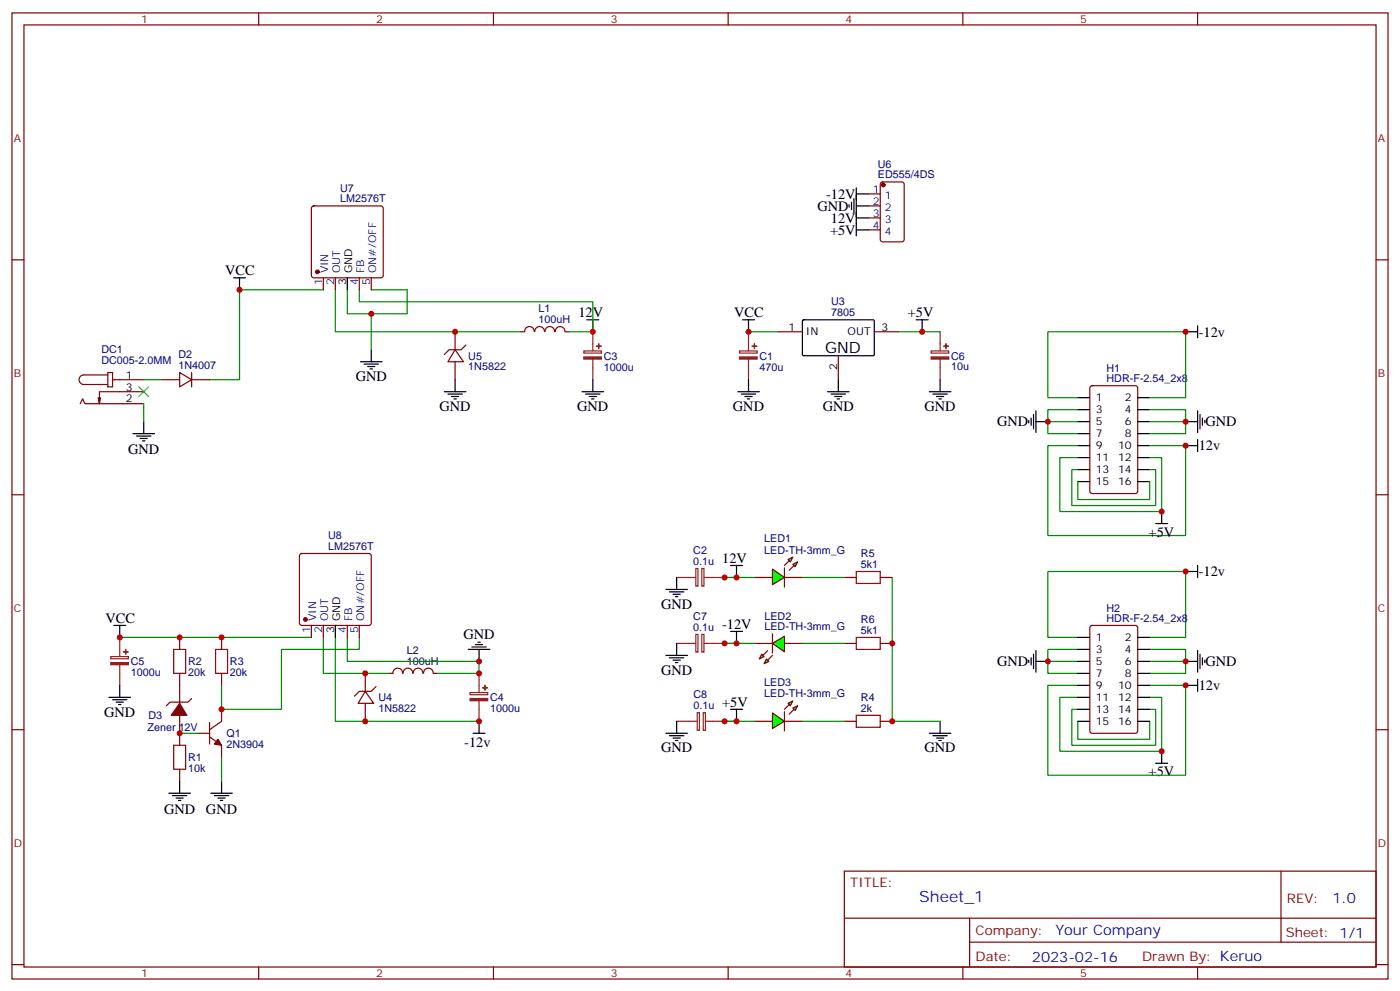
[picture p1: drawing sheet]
<svg xmlns="http://www.w3.org/2000/svg" width="412mm" height="292mm" viewBox="0 0 412 292" stroke-linecap="round" stroke-linejoin="round" font-family="sans-serif">
<g fill="none" stroke="#870000" stroke-width=".35">
<path d="M3.5 3.8h405.4v284.3h-405.4zM7.1 7.3h398.2v277.3h-398.2zM76.2 3.8v3.5M145.3 3.8v3.5M214.5 3.8v3.5M283.6 3.8v3.5M352.8 3.8v3.5M3.5 76.5h3.6M405.3 76.5h3.6M153.5 97.6h1M154.6 97.6a1.41 1.41 0 0 1 1.4-1.5 1.41 1.41 0 0 1 1.4 1.5M157.6 97.6a1.41 1.41 0 0 1 1.4-1.5 1.41 1.41 0 0 1 1.4 1.5"/>
<path d="M160.5 97.6a1.41 1.41 0 0 1 1.4-1.5 1.41 1.41 0 0 1 1.4 1.5M163.6 97.6a1.41 1.41 0 0 1 1.4-1.5 1.41 1.41 0 0 1 1.4 1.5M166.5 97.6h1.1M3.5 145.6h3.6M405.3 145.6h3.6M52.9 187.6v3.5M52.9 198.2v3.5M65.3 187.6v3.5M65.3 198.2v3.5M114.7 198.2h1M115.8 198.2a1.41 1.41 0 0 1 1.4-1.5 1.41 1.41 0 0 1 1.4 1.5M118.7 198.2a1.41 1.41 0 0 1 1.4-1.5 1.41 1.41 0 0 1 1.5 1.5"/>
<path d="M121.7 198.2a1.41 1.41 0 0 1 1.4-1.5 1.41 1.41 0 0 1 1.4 1.5M124.8 198.2a1.41 1.41 0 0 1 1.4-1.5 1.41 1.41 0 0 1 1.4 1.5M127.7 198.2h1.1M3.5 214.8h3.6M52.9 215.8v3.6M58.2 215.8h3.5M61.7 216.9l3.6 2.5v3.5M61.7 212.7v6.3M65.3 208.8v3.5l-3.6 2.5M248.7 212.3h3.5M259.3 212.3h3.5M405.3 214.8h3.6"/>
<path d="M52.9 226.4v3.5M248.7 256.4h156.6v28.2h-156.6zM377.3 256.4v20.9M248.7 270.2h156.5M285.6 277.3h119.6M285.6 270.2v14.2M3.5 283.9h3.6M76.2 284.6v3.5M145.3 284.6v3.5M214.5 284.6v3.5M283.6 284.6v3.5M352.8 284.6v3.5"/>
<path d="M405.3 283.9h3.6"/>
</g>
<g fill="none" stroke="#8c2424" stroke-width=".35">
<path d="M174.6 97.6v5.7M276.9 97.6v5.7M172 103.3h5.2v.6h-5.2zM174.6 105.8v6M274.3 103.3h5.2v.6h-5.2zM276.9 105.8v6M199.3 170h5.7M205 167.3h.6v5.2h-.6zM206.7 167.3h.7v5.2h-.7zM207.4 170h6M32.6 193.3h5.2v.6h-5.2zM35.3 187.6v5.7"/>
<path d="M35.3 195.7v6M199.3 189.4h5.7M205 186.7h.6v5.2h-.6zM206.7 186.7h.7v5.2h-.7zM207.4 189.4h6M199.3 212.3h6M205.4 209.8h.6v5.1h-.6zM207.2 209.8h.6v5.1h-.6zM207.8 212.3h5.6"/>
</g>
<g fill="#8c2424" stroke="#8c2424" stroke-width=".35">
<path d="M172 105.1h5.2v.6h-5.2z"/>
<path d="M175.7 101.9h1.4z"/>
<path d="M176.4 101.2v1.4z"/>
<path d="M32.6 195h5.2v.7h-5.2z"/>
<path d="M36.3 191.8l1.4 .1z"/>
<path d="M37 191.1v1.4z"/>
<path d="M274.3 105.1h5.2v.6h-5.2z"/>
<path d="M278 101.9h1.4z"/>
<path d="M278.7 101.2v1.4z"/>
</g>
<path d="M64.2 217.6l1.1 1.8-2.2-.4z" fill="#870000" stroke="#870000" stroke-width=".35"/>
<path d="M51.2 191.1h3.5v7.1h-3.5zM63.5 191.1h3.5v7.1h-3.5zM51.2 219.4h3.5v7h-3.5zM252.2 210.5h7.1v3.6h-7.1z" fill="none" stroke="#a10000" stroke-width=".35"/>
<path d="M227.5 167.5l3.6 2.5-3.6 2.1z" fill="#0f0" stroke="#870000" stroke-width=".35"/>
<path d="M231.1 167.1v5.7z" fill="#f00" stroke="#870000" stroke-width=".35"/>
<g fill="#870000" stroke="#870000" stroke-width=".35">
<path d="M231.1 166.4l1.4-1.4z"/>
<path d="M232.5 167.9l1.4-1.5z"/>
</g>
<g fill="#0f0" stroke="#870000" stroke-width=".35">
<path d="M232.1 164.7l1.4-.7-.7 1.4z"/>
<path d="M233.5 166.1l1.4-.7-.7 1.4z"/>
</g>
<path d="M222.2 170h5.3M231.1 170h5.3" fill="none" stroke="#870000" stroke-width=".35"/>
<path d="M227.5 189.4l3.6-2.1v4.5z" fill="#0f0" stroke="#870000" stroke-width=".35"/>
<path d="M227.5 186.5v5.7z" fill="#f00" stroke="#870000" stroke-width=".35"/>
<g fill="#870000" stroke="#870000" stroke-width=".35">
<path d="M227.5 192.9l-1.4 1.4z"/>
<path d="M226.1 191.5l-1.4 1.4z"/>
</g>
<g fill="#0f0" stroke="#870000" stroke-width=".35">
<path d="M225.8 194l.7 .7-1.4 .7z"/>
<path d="M224.4 192.5l.7 .8-1.4 .7z"/>
</g>
<path d="M222.2 189.4h5.3M231.1 189.4h5.3" fill="none" stroke="#870000" stroke-width=".35"/>
<path d="M227.5 209.8l3.6 2.5-3.6 2.1z" fill="#0f0" stroke="#870000" stroke-width=".35"/>
<path d="M231.1 209.5v5.6z" fill="#f00" stroke="#870000" stroke-width=".35"/>
<g fill="#870000" stroke="#870000" stroke-width=".35">
<path d="M231.1 208.8l1.4-1.4z"/>
<path d="M232.5 210.2l1.4-1.4z"/>
</g>
<g fill="#0f0" stroke="#870000" stroke-width=".35">
<path d="M232.1 207l1.4-.7-.7 1.4z"/>
<path d="M233.5 208.4l1.4-.7-.7 1.4z"/>
</g>
<g fill="none" stroke="#870000" stroke-width=".35">
<path d="M255.8 57.1h3.5M259.5 53.8l.5-.2h5.6l.7 .4v16.5l-.4 .6-5.9 .1-.7-.5v-16.4zM92 60.8l.4-.2h19.8l.5 .2 .2 .5v19.8l-.2 .5-.5 .2h-19.8l-.5-.3-.2-.4v-19.8zM255.8 60.6h3.5M255.8 64.1h3.5M255.8 67.7h3.5M95.2 81.8v3.5M98.8 81.8v3.5M105.8 81.8v3.5M109.4 81.8v3.5M134.1 97.6v5.3M229.3 97.6h7.1"/>
<path d="M257.5 97.6h7.1M23.6 118.8l.7-1.4 .7 1.4h17.3M29.6 117.1l-.3 1.7M31.7 109.6h1.5v4.3h-1.5zM31.7 110.3h-7a1.41 1.41 0 0 0-1.4 1.5 1.41 1.41 0 0 0 1.4 1.4h7M33.2 111.8h9.1M42.3 115.3h-13v3.5l-.4-1.7M47.6 111.8h5.3M52.9 109.6l3.5 2.2-3.5 2.1zM56.4 111.8h5.3M56.4 109.6v4.3M134.1 102.9l2.4 3.6h-4.6z"/>
<path d="M134.1 106.5v5.3M137.2 101.5l-1.4 1.4h-3.5l-1.4 1.5M246.9 104.7v7.1M321.3 113.7l.4-.2h12.7l.7 .5v30.6l-.4 .6-13 .1-.6-.5-.1-30.6zM88.4 163.1l.5-.2h19.8l.5 .2 .2 .5v19.8l-.3 .5-.4 .2h-19.8l-.5-.3-.2-.4v-19.8zM248.7 170h3.5M259.3 170h3.5M91.7 184.1v3.5M95.2 184.1v3.5M102.3 184.1v3.5M105.8 184.1v3.5M107.6 198.2v5.3"/>
<path d="M248.7 189.4h3.5M259.3 189.4h3.5M321.3 184.3l.4-.2h12.7l.7 .4v30.6l-.4 .7h-13l-.6-.4-.1-30.6zM52.9 201.7v5.3M52.9 210.5v5.3M56.4 205.6l-1 1.1h-5.3l-1.1 1M107.6 203.5l2.5 3.5h-4.6zM107.6 207v5.3M110.8 202.1l-1.4 1.4h-3.6l-1.4 1.4M222.2 212.3h5.3M231.1 212.3h5.3"/>
</g>
<path d="M252.2 168.2h7.1v3.5h-7.1zM252.2 187.6h7.1v3.5h-7.1z" fill="none" stroke="#a10000" stroke-width=".35"/>
<g fill="none" stroke="#000" stroke-width=".35">
<path d="M250.8 59.5v2.2M251.5 58.5v4.2M252.2 55.3v14.1M252.2 57.1h3.6M250.1 60.3v.7M252.2 67.7h3.6M252.2 64.1h3.6M252.2 60.6h3.6M68.8 81.8h3.5M70.6 81.8v3.5M102.3 81.8v3.5M172.9 94.1h3.5"/>
<path d="M174.6 94.1v3.5M218.7 94.1h3.5M220.5 94.1v3.5M236.4 94.3l.3-.2 20.7 .1 .1 .3v10l-.3 .2-20.7-.1-.1-.2zM269.9 94.1h3.5M271.6 94.1v3.5M349.2 97.6h3.6M352.8 95.9v3.5M106.2 106.5h6.3M107.2 107.2h4.3M108.3 107.9h2.1M109 108.6h.7"/>
<path d="M109.4 102.9v3.6M130.9 115.3h6.3M131.9 116h4.3M133 116.7h2.1M133.7 117.4h.7M134.1 111.8v3.5M171.4 115.3h6.4M172.5 116h4.2M173.6 116.7h2.1M174.3 117.4h.7M174.6 111.8v3.5M217.3 115.3h6.4"/>
<path d="M218.4 116h4.2M219.4 116.7h2.1M220.1 117.4h.7M220.5 111.8v3.5M243.8 115.3h6.3M244.8 116h4.3M245.9 116.7h2.1M246.6 117.4h.7M246.9 111.8v3.5M273.8 115.3h6.3M274.8 116h4.2M275.9 116.7h2.1"/>
<path d="M276.6 117.4h.7M276.9 111.8v3.5M317.5 117.1h3.5M335.1 117.1h3.6M39.2 127.6h6.3M40.2 128.3h4.2M41.3 129h2.1M42 129.8h.7M42.3 124.1v3.5M303 123.8v.7M303.7 123v2.2M304.4 122v4.2"/>
<path d="M305.2 124.1h3.5M305.2 120.9v6.4M317.5 127.6h3.5M317.5 120.6h3.5M317.5 124.1h3.5M317.5 131.2h3.5M317.5 134.7h3.5M317.5 138.2h3.5M335.1 127.6h3.6M335.1 120.6h3.6M335.1 124.1h3.6M335.1 131.2h3.6"/>
<path d="M335.1 134.7h3.6M335.1 138.2h3.6M349.2 124.1h3.6M349.2 131.2h3.6M352.8 120.9v6.4M352.8 129.4v3.5M353.5 122v4.2M354.2 123v2.2M354.9 123.8v.7M317.5 141.7h3.5M335.1 141.7h3.6M340.4 154.1h3.6"/>
<path d="M342.2 150.6v3.5M196.1 173.5h6.4M197.2 174.2h4.2M198.3 174.9h2.1M199 175.6h.7M199.3 170v3.5M215.2 166.4h3.5M217 166.4v3.6M349.2 168.2h3.6M352.8 166.4v3.6M33.5 184.1h3.5M35.3 184.1v3.5"/>
<path d="M98.8 184.1v3.5M137.9 191.1h6.4M139 190.4h4.2M140.1 189.7h2.1M140.8 189h.7M141.1 191.1v3.6M196.1 192.9h6.4M197.2 193.6h4.2M198.3 194.3h2.1M199 195h.7M199.3 189.4v3.5M215.2 185.8h3.5"/>
<path d="M217 185.8v3.6M303 194.3v.7M303.7 193.6v2.1M304.4 192.5v4.3M305.2 191.5v6.3M305.2 194.7h3.5M317.5 191.1h3.5M317.5 194.7h3.5M317.5 187.6h3.5M317.5 198.2h3.5M335.1 191.1h3.6M335.1 194.7h3.6"/>
<path d="M335.1 187.6h3.6M335.1 198.2h3.6M349.2 194.7h3.6M352.8 191.5v6.3M352.8 200v3.5M353.5 192.5v4.3M354.2 193.6v2.1M354.9 194.3v.7M32.1 205.2h6.4M33.2 206h4.2M34.2 206.7h2.1M34.9 207.4h.7"/>
<path d="M35.3 201.7v3.5M139.3 215.8h3.6M141.1 212.3v3.5M196.1 215.8h6.4M197.2 216.5h4.2M198.3 217.2h2.1M199 217.9h.7M199.3 212.3v3.5M215.2 208.8h3.5M217 208.8v3.5M273.8 215.8h6.3M274.8 216.5h4.2"/>
<path d="M275.9 217.2h2.1M276.6 217.9h.7M276.9 212.3v3.5M317.5 208.8h3.5M317.5 205.2h3.5M317.5 201.7h3.5M317.5 212.3h3.5M335.1 208.8h3.6M335.1 205.2h3.6M335.1 201.7h3.6M335.1 212.3h3.6M349.2 201.7h3.6"/>
<path d="M49.7 233.5h6.4M50.8 234.2h4.2M51.9 234.9h2.1M52.6 235.6h.7M52.9 229.9v3.6M62.1 233.5h6.3M63.1 234.2h4.3M64.2 234.9h2.1M64.9 235.6h.7M65.3 229.9v3.6M340.4 224.6h3.6M342.2 221.1v3.5"/>
</g>
<g fill="none" stroke="#008700" stroke-width=".35">
<path d="M95.2 85.3h-24.6v26.5h-8.9M98.8 85.3v12.3h54.7M102.3 85.3v7.1h17.6v-7.1h-10.5M105.8 85.3v3.5h68.8v8.8h-7M109.4 92.4v10.5M220.5 97.6h8.8M264.6 97.6h12.3M42.3 118.8v5.3M42.3 111.8h5.3M317.5 117.1h-8.8v-19.5h40.5v19.5h-10.5M317.5 124.1h-8.8v3.5h8.8M317.5 120.6h-8.8v3.5"/>
<path d="M317.5 131.2h-8.8v26.4h40.5v-26.4h-10.5M317.5 138.2h-1.8v10.6h24.7v-10.6h-1.7M317.5 134.7h-5.3v15.9h30v-15.9h-3.5M338.7 120.6h10.5v3.5h-10.5M349.2 124.1v3.5h-10.5M317.5 141.7v5.3h21.2v-5.3M213.4 170h8.8M236.4 170h12.3M262.8 170v42.3h14.1M35.3 187.6h56.4M95.2 187.6v10.6h19.5M98.8 187.6v24.7h42.3"/>
<path d="M102.3 187.6v7.1h38.8v3.5h-12.3M105.8 187.6v3.5h-22.9v17.7h-17.6v-7.1M213.4 189.4h8.8M236.4 189.4h12.3M317.5 191.1h-8.8v3.6M317.5 194.7h-8.8v3.5h8.8M317.5 187.6h-8.8v-19.4h40.5v19.4h-10.5M338.7 191.1h10.5v3.6h-10.5M349.2 194.7v3.5h-10.5M52.9 215.8h5.3M213.4 212.3h8.8M236.4 212.3h12.3"/>
<path d="M317.5 205.2h-5.3v15.9h30v-15.9h-3.5M317.5 208.8h-1.8v10.6h24.7v-10.6h-1.7M317.5 212.3v5.3h21.2v-5.3M317.5 201.7h-8.8v26.5h40.5v-26.5h-10.5M65.3 222.9v7"/>
</g>
<path d="M220.5 97.6v5.7M217.8 103.3h5.2v.6h-5.2zM220.5 105.8v6M141.1 198.2v5.6M138.5 203.8h5.2v.7h-5.2zM141.1 206.3v6" fill="none" stroke="#8c2424" stroke-width=".35"/>
<g fill="#8c2424" stroke="#8c2424" stroke-width=".35">
<path d="M217.8 105.1h5.2v.6h-5.2z"/>
<path d="M221.5 101.9h1.5z"/>
<path d="M222.2 101.2v1.4z"/>
<path d="M138.5 205.6h5.2v.6h-5.2z"/>
<path d="M142.2 202.4l1.4 .1z"/>
<path d="M142.8 201.7l.1 1.4z"/>
</g>
<path d="M40.9 113.9l2.8 2.8M43.7 113.9l-2.8 2.8" fill="none" stroke="#3c3" stroke-width=".35"/>
<g fill="#870000" stroke="#870000" stroke-width=".35">
<path d="M52.9 207l2.1 3.5h-4.6z"/>
<circle cx="260.2" cy="54.4" r=".53"/>
<circle cx="93.5" cy="80" r=".53"/>
<circle cx="90" cy="182.3" r=".53"/>
</g>
<g fill="#c00">
<circle cx="262.8" cy="212.3" r=".88"/>
<circle cx="262.8" cy="189.4" r=".88"/>
<circle cx="217" cy="170" r=".88"/>
<circle cx="213.4" cy="170" r=".88"/>
<circle cx="217" cy="189.4" r=".88"/>
<circle cx="213.4" cy="189.4" r=".88"/>
<circle cx="217" cy="212.3" r=".88"/>
<circle cx="213.4" cy="212.3" r=".88"/>
<circle cx="107.6" cy="198.2" r=".88"/>
<circle cx="134.1" cy="97.6" r=".88"/>
<circle cx="174.6" cy="97.6" r=".88"/>
<circle cx="271.6" cy="97.6" r=".88"/>
<circle cx="220.5" cy="97.6" r=".88"/>
<circle cx="35.3" cy="187.6" r=".88"/>
<circle cx="141.1" cy="198.2" r=".88"/>
<circle cx="107.6" cy="212.3" r=".88"/>
<circle cx="141.1" cy="194.7" r=".88"/>
<circle cx="141.1" cy="212.3" r=".88"/>
<circle cx="70.6" cy="85.3" r=".88"/>
<circle cx="52.9" cy="187.6" r=".88"/>
<circle cx="65.3" cy="187.6" r=".88"/>
<circle cx="65.3" cy="208.8" r=".88"/>
<circle cx="308.7" cy="124.1" r=".88"/>
<circle cx="349.3" cy="124.1" r=".88"/>
<circle cx="349.3" cy="97.6" r=".88"/>
<circle cx="349.3" cy="131.2" r=".88"/>
<circle cx="342.2" cy="150.6" r=".88"/>
<circle cx="342.2" cy="221.1" r=".88"/>
<circle cx="349.3" cy="201.7" r=".88"/>
<circle cx="349.3" cy="168.2" r=".88"/>
<circle cx="349.3" cy="194.7" r=".88"/>
<circle cx="308.7" cy="194.7" r=".88"/>
<circle cx="109.4" cy="92.4" r=".88"/>
<circle cx="52.9" cy="215.8" r=".88"/>
</g>
<text font-size="4.6" x="243.1" y="104">GND</text>
<text font-size="4.6" fill="#00f" x="270.8" y="265.4">Sheet_1</text>
<g font-size="4.2">
<text x="243.4" y="58.5">-12V</text>
<text x="240.8" y="62">GND</text>
<text x="244.8" y="65.6">12V</text>
<text x="244.5" y="69.1">+5V</text>
<text x="66.3" y="81.1">VCC</text>
<text x="170.4" y="93.4">12V</text>
<text x="216.3" y="93.4">VCC</text>
<text x="267.4" y="93.4">+5V</text>
<text x="353.1" y="99.1">-12v</text>
<text x="104.8" y="112.1">GND</text>
<text x="129.5" y="120.9">GND</text>
<text x="170" y="120.9">GND</text>
<text x="215.9" y="120.9">GND</text>
<text x="242.4" y="120.9">GND</text>
<text x="272.3" y="120.9">GND</text>
<text x="293.7" y="125.5">GND</text>
<text x="355.1" y="125.5">GND</text>
<text x="37.7" y="133.7">GND</text>
<text x="353.1" y="132.6">12v</text>
<text x="338.4" y="158">+5V</text>
<text x="212.7" y="165.7">12V</text>
<text x="353.1" y="169.6">-12v</text>
<text x="194.7" y="179.1">GND</text>
<text x="31" y="183.4">VCC</text>
<text x="212.7" y="185.1">-12V</text>
<text x="136.5" y="187.9">GND</text>
<text x="293.7" y="196.1">GND</text>
<text x="355.1" y="196.1">GND</text>
<text x="194.7" y="198.5">GND</text>
<text x="353.1" y="203.1">12v</text>
<text x="212.7" y="208.1">+5V</text>
<text x="30.7" y="210.9">GND</text>
<text x="136.8" y="219.8">-12v</text>
<text x="194.7" y="221.5">GND</text>
<text x="272.3" y="221.5">GND</text>
<text x="338.4" y="228.5">+5V</text>
<text x="48.3" y="239.5">GND</text>
<text x="60.7" y="239.5">GND</text>
</g>
<g font-size="4.2" fill="#00f">
<text x="392.5" y="265.7">1.0</text>
<text x="310.9" y="275.2">Your Company</text>
<text x="304" y="283">2023-02-16</text>
</g>
<g font-size="3.9" fill="#800">
<text x="250.5" y="261">TITLE:</text>
<text x="379.1" y="265.7">REV:</text>
<text x="287.4" y="275.2">Company:</text>
<text x="378.7" y="275.8">Sheet: 1/1</text>
<text x="287.4" y="282.9">Date:</text>
<text x="336.4" y="282.9">Drawn By: Keruo</text>
</g>
<g font-size="3.2" fill="#800">
<text x="41.6" y="6.8">1</text>
<text x="110.8" y="6.8">2</text>
<text x="179.9" y="6.8">3</text>
<text x="249.1" y="6.8">4</text>
<text x="318.2" y="6.8">5</text>
<text x="4.1" y="41.9">A</text>
<text x="405.9" y="41.9">A</text>
<text x="4.1" y="111.1">B</text>
<text x="405.9" y="111.1">B</text>
<text x="4.1" y="180.2">C</text>
<text x="405.9" y="180.2">C</text>
<text x="4.1" y="249.3">D</text>
<text x="405.9" y="249.3">D</text>
<text x="41.6" y="287.6">1</text>
<text x="110.8" y="287.6">2</text>
<text x="179.9" y="287.6">3</text>
<text x="249.1" y="287.6">4</text>
<text x="318.2" y="287.6">5</text>
</g>
<g font-size="3.2" fill="#000080">
<text x="258.6" y="52.5">ED555/4DS</text>
<text x="258.6" y="49.3">U6</text>
<text x="100.2" y="59.5">LM2576T</text>
<text x="100.2" y="56.4">U7</text>
<text x="244.8" y="89.7">U3</text>
<text x="158.6" y="95.1">100uH</text>
<text x="158.6" y="91.8">L1</text>
<text x="244.8" y="92.9">7805</text>
<text x="29.9" y="107.1">DC005-2.0MM</text>
<text x="29.9" y="103.8">DC1</text>
<text x="52.6" y="105.4">D2</text>
<text x="137.9" y="105.9">U5</text>
<text x="177.9" y="105.8">C3</text>
<text x="223.7" y="105.8">C1</text>
<text x="280.2" y="105.9">C6</text>
<text x="52.6" y="108.6">1N4007</text>
<text x="137.9" y="109">1N5822</text>
<text x="177.9" y="109.1">1000u</text>
<text x="223.7" y="109.1">470u</text>
<text x="280.2" y="109">10u</text>
<text x="326" y="112.5">HDR-F-2.54_2x8</text>
<text x="326" y="109.5">H1</text>
<text x="96.7" y="161.9">LM2576T</text>
<text x="96.7" y="158.7">U8</text>
<text x="225.1" y="159.7">LED1</text>
<text x="204.2" y="166.3">0.1u</text>
<text x="204.2" y="163">C2</text>
<text x="225.1" y="162.9">LED-TH-3mm_G</text>
<text x="253.6" y="167.1">5k1</text>
<text x="253.6" y="163.9">R5</text>
<text x="204.2" y="185.7">0.1u</text>
<text x="204.2" y="182.4">C7</text>
<text x="225.2" y="185.5">LED-TH-3mm_G</text>
<text x="225.2" y="182.4">LED2</text>
<text x="253.6" y="183.3">R6</text>
<text x="326" y="183">HDR-F-2.54_2x8</text>
<text x="326" y="180.1">H2</text>
<text x="253.6" y="186.5">5k1</text>
<text x="38.5" y="195.8">C5</text>
<text x="55.4" y="195.8">R2</text>
<text x="67.7" y="195.8">R3</text>
<text x="119.8" y="195.6">100uH</text>
<text x="119.8" y="192.4">L2</text>
<text x="38.5" y="199">1000u</text>
<text x="55.4" y="199">20k</text>
<text x="67.7" y="199">20k</text>
<text x="225.1" y="202">LED3</text>
<text x="111.5" y="209.6">1N5822</text>
<text x="111.5" y="206.4">U4</text>
<text x="144.4" y="209.6">1000u</text>
<text x="144.4" y="206.4">C4</text>
<text x="204.3" y="208.7">0.1u</text>
<text x="204.3" y="205.5">C8</text>
<text x="225.1" y="205.2">LED-TH-3mm_G</text>
<text x="253.6" y="209.5">2k</text>
<text x="253.6" y="206.2">R4</text>
<text x="43.5" y="215.2">Zener 12V</text>
<text x="43.8" y="211.7">D3</text>
<text x="66.7" y="220.2">2N3904</text>
<text x="66.7" y="217">Q1</text>
<text x="55.4" y="227.2">10k</text>
<text x="55.4" y="224">R1</text>
</g>
<g font-size="3.2" fill="#00f">
<text x="257.1" y="56.7">1</text>
<text x="260.6" y="58.5">1</text>
<text x="257.1" y="60.3">2</text>
<text x="257.1" y="63.8">3</text>
<text x="260.6" y="62">2</text>
<text x="260.6" y="65.5">3</text>
<text x="257.1" y="67.3">4</text>
<text x="260.6" y="69.1">4</text>
<text x="94.9" y="84" transform="rotate(-90 94.9 84)">1</text>
<text x="96.7" y="80.5" transform="rotate(-90 96.7 80.5)">VIN</text>
<text x="98.4" y="84" transform="rotate(-90 98.4 84)">2</text>
<text x="100.2" y="80.5" transform="rotate(-90 100.2 80.5)">OUT</text>
<text x="105.5" y="84" transform="rotate(-90 105.5 84)">4</text>
<text x="107.2" y="80.5" transform="rotate(-90 107.2 80.5)">FB</text>
<text x="109" y="84" transform="rotate(-90 109 84)">5</text>
<text x="110.8" y="80.5" transform="rotate(-90 110.8 80.5)">ON#/OFF</text>
<text x="93.1" y="182.8" transform="rotate(-90 93.1 182.8)">VIN</text>
<text x="96.7" y="182.8" transform="rotate(-90 96.7 182.8)">OUT</text>
<text x="103.7" y="182.8" transform="rotate(-90 103.7 182.8)">FB</text>
<text x="107.2" y="182.8" transform="rotate(-90 107.2 182.8)">ON#/OFF</text>
<text x="91.4" y="186.3" transform="rotate(-90 91.4 186.3)">1</text>
<text x="94.9" y="186.3" transform="rotate(-90 94.9 186.3)">2</text>
<text x="102" y="186.3" transform="rotate(-90 102 186.3)">4</text>
<text x="105.5" y="186.3" transform="rotate(-90 105.5 186.3)">5</text>
</g>
<g font-size="3.2">
<text x="102" y="84" transform="rotate(-90 102 84)">3</text>
<text x="103.7" y="80.5" transform="rotate(-90 103.7 80.5)">GND</text>
<text x="232.2" y="97.3">1</text>
<text x="237.4" y="98.7">IN</text>
<text x="249.7" y="98.7">OUT</text>
<text x="259.6" y="97.3">3</text>
<text x="37" y="111.4">1</text>
<text x="246.6" y="108.8" transform="rotate(-90 246.6 108.8)">2</text>
<text x="37" y="114.9">3</text>
<text x="37" y="118.5">2</text>
<text x="322.8" y="118.1">1</text>
<text x="331.4" y="118.1">2</text>
<text x="322.8" y="121.6">3</text>
<text x="322.8" y="125.2">5</text>
<text x="331.4" y="121.6">4</text>
<text x="331.4" y="125.2">6</text>
<text x="322.8" y="128.7">7</text>
<text x="331.4" y="128.7">8</text>
<text x="322.8" y="132.2">9</text>
<text x="322.8" y="135.7">11</text>
<text x="329.3" y="132.2">10</text>
<text x="329.3" y="135.7">12</text>
<text x="322.8" y="139.3">13</text>
<text x="322.8" y="142.8">15</text>
<text x="329.3" y="139.3">14</text>
<text x="329.3" y="142.8">16</text>
<text x="100.2" y="182.8" transform="rotate(-90 100.2 182.8)">GND</text>
<text x="98.4" y="186.3" transform="rotate(-90 98.4 186.3)">3</text>
<text x="322.8" y="188.7">1</text>
<text x="331.4" y="188.7">2</text>
<text x="322.8" y="192.2">3</text>
<text x="322.8" y="195.7">5</text>
<text x="331.4" y="192.2">4</text>
<text x="331.4" y="195.7">6</text>
<text x="322.8" y="199.2">7</text>
<text x="322.8" y="202.8">9</text>
<text x="329.3" y="202.8">10</text>
<text x="331.4" y="199.2">8</text>
<text x="322.8" y="206.3">11</text>
<text x="322.8" y="209.8">13</text>
<text x="329.3" y="206.3">12</text>
<text x="329.3" y="209.8">14</text>
<text x="322.8" y="213.4">15</text>
<text x="329.3" y="213.4">16</text>
</g>
</svg>
